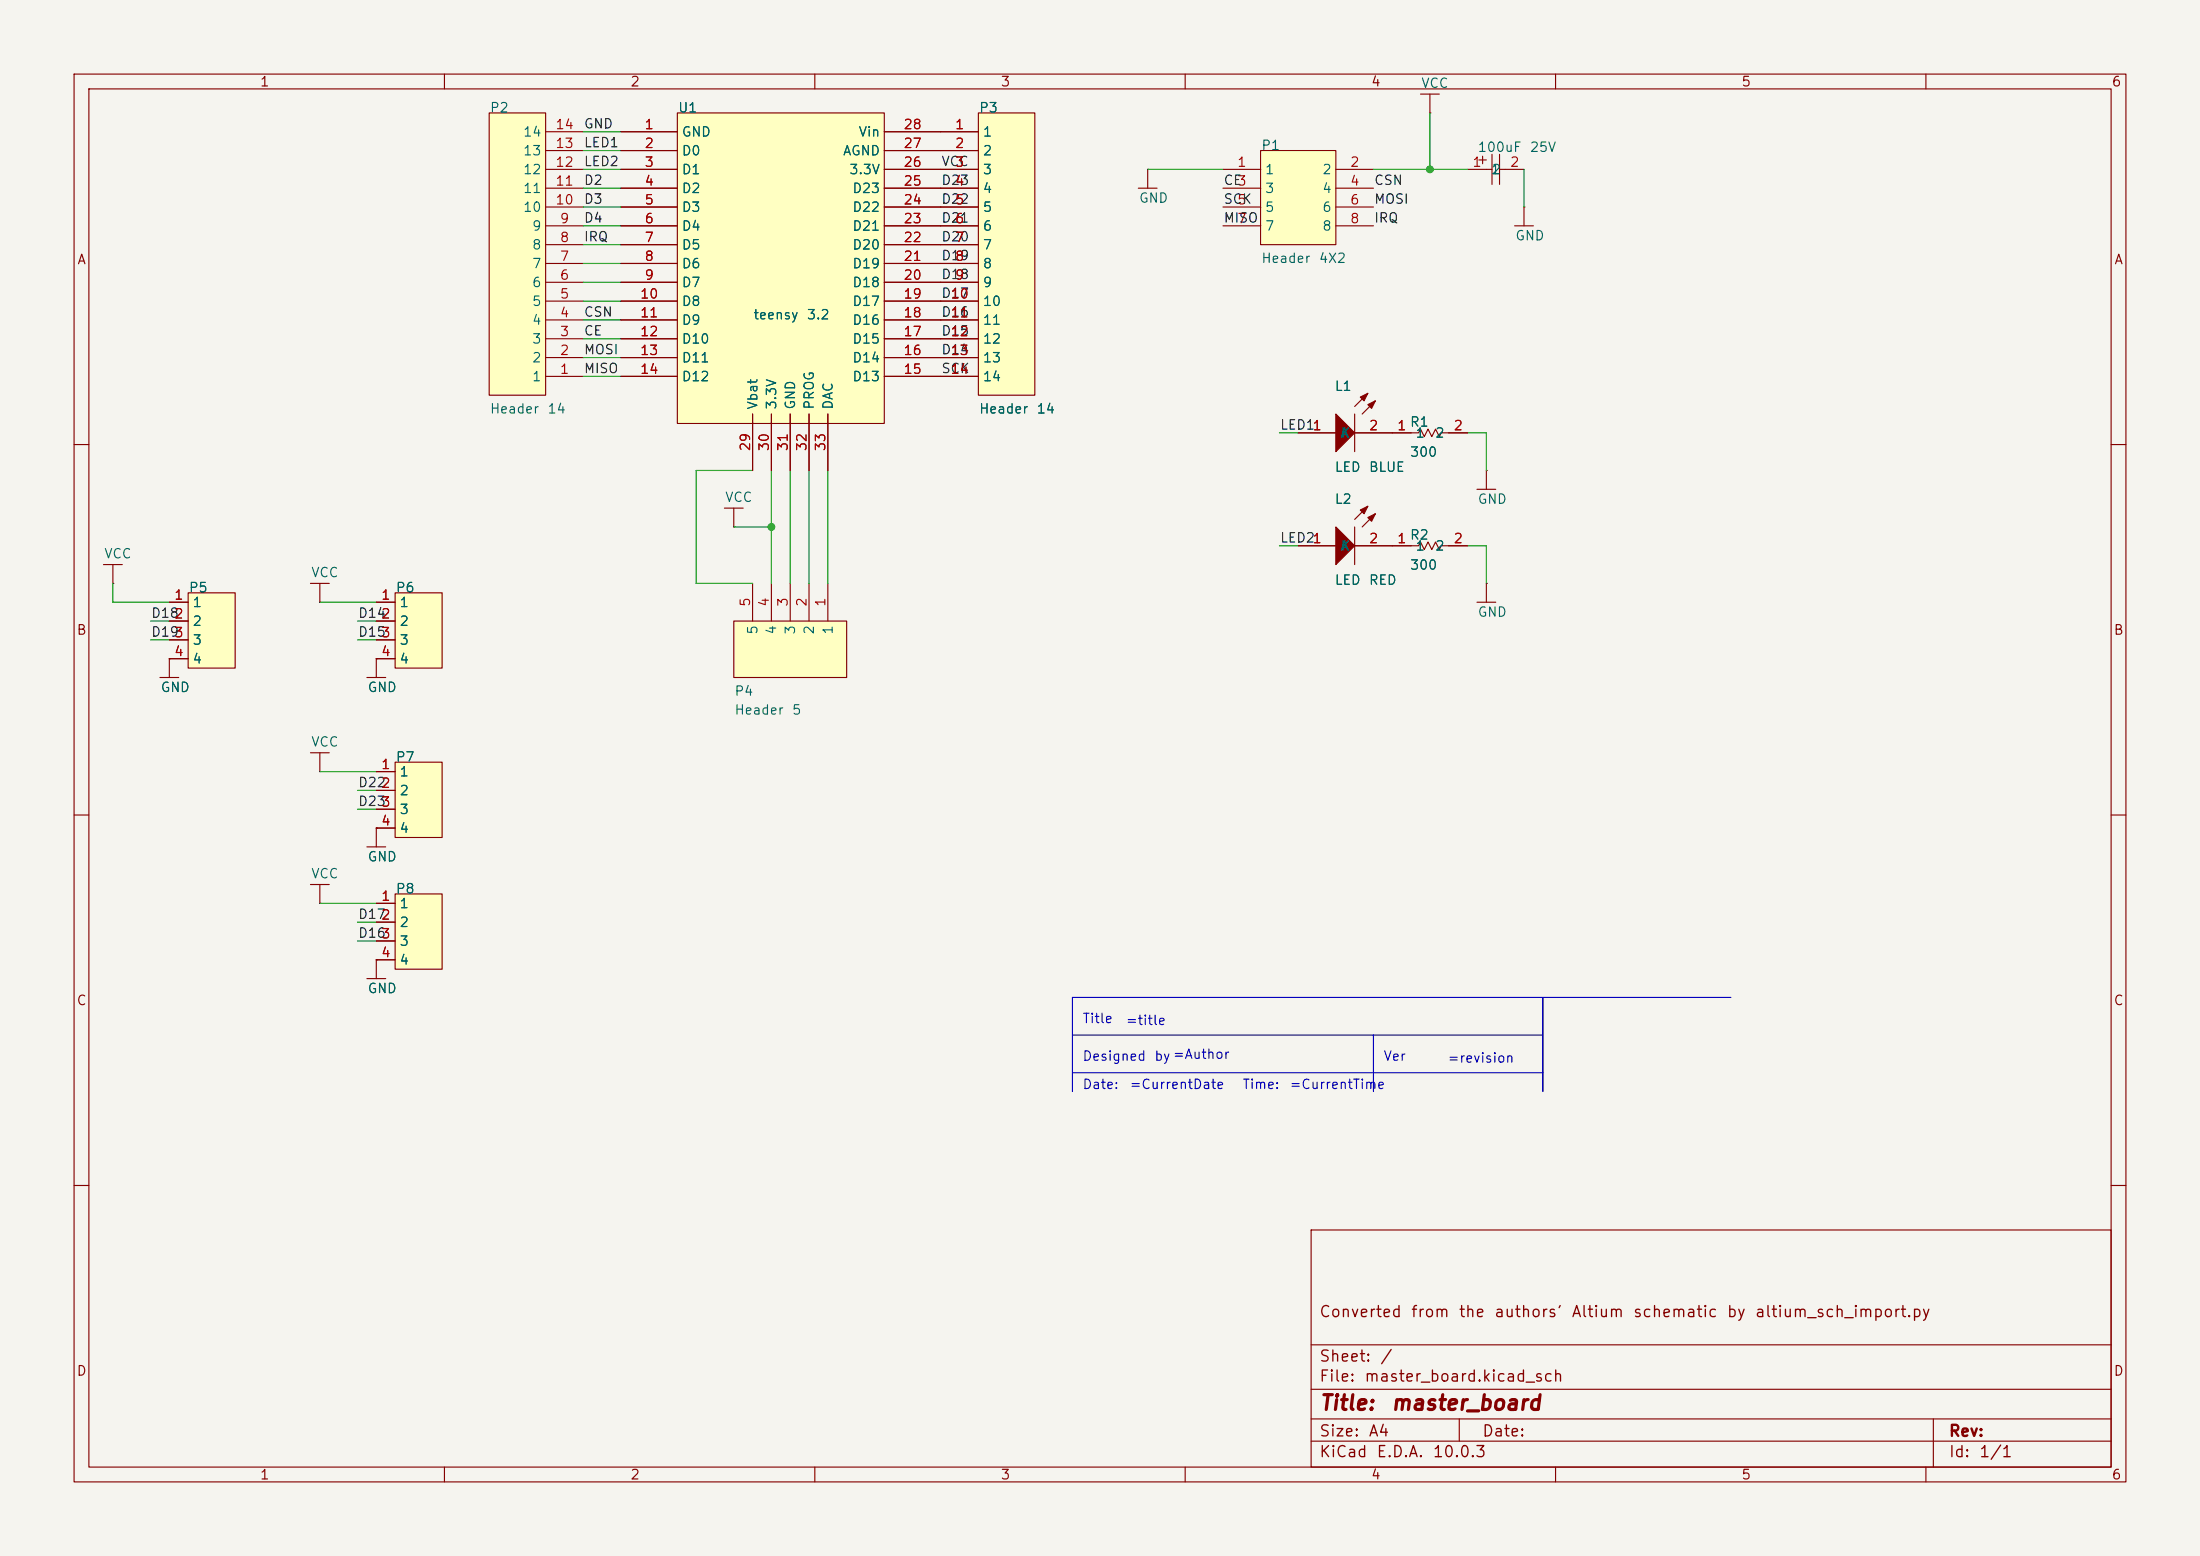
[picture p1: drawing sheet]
<svg xmlns="http://www.w3.org/2000/svg" width="297mm" height="210mm" viewBox="0 0 297 210" stroke-linecap="round" stroke-linejoin="round" font-family="sans-serif">
<path d="M0 0h297v210h-297z" fill="#f5f4ef" stroke="#f5f4ef" stroke-width=".14"/>
<g fill="none" stroke="#840000" stroke-width=".15">
<path d="M10 10h277v190h-277zM12 12h273v186h-273zM60 10v2M110 10v2M160 10v2M210 10v2M260 10v2M10 60h2M285 60h2M10 110h2M285 110h2M10 160h2"/>
<path d="M177 166h108v32h-108zM285 160h2M60 198v2M110 198v2M160 198v2M177 194.5h108M177 191.5h108M177 187.5h108M177 181.5h108M197 191.5v3M210 198v2M260 198v2"/>
<path d="M261 191.5v6.5"/>
</g>
<path d="M66 15.2h7.7v38.1h-7.7z" fill="#ffffc2"/>
<g fill="none" stroke="#840000" stroke-width=".15">
<path d="M66 15.2h7.7v38.1h-7.7zM73.7 17.8h5M73.7 38.1h5M73.7 35.6h5M73.7 33h5M73.7 30.5h5M73.7 27.9h5M73.7 25.4h5M73.7 22.9h5M73.7 20.3h5M198.1 22.9h3.3M199.6 21.6h1.1"/>
<path d="M200.2 21.1v1M201.4 20.8v4.1M202.4 22.9h3.3M202.4 20.8v4.1M204.5 30.5h2.5M205.7 27.9h.1M205.7 27.9v2.6M73.7 50.8h5M73.7 48.3h5M73.7 45.7h5M73.7 43.2h5M73.7 40.6h5"/>
<path d="M14 76.2h2.5M15.2 78.7h.1M15.2 76.2v2.5M97.8 68.6h2.5M99.1 71.1h.1M99.1 68.6v2.5M175.3 73.7h5M182.9 71.1v5.1M182.9 73.7h5.1M184.7 68.3l-1.8 1.8M185.7 69.3l-1.8 1.8M200.7 78.7h.1"/>
<path d="M200.7 78.7v2.6M21.6 91.4h2.5M22.9 88.9h.1M22.9 88.9v2.5M199.4 81.3h2.5"/>
</g>
<g fill="#840000" stroke="#840000" stroke-width=".15">
<path d="M180.3 71.1l2.6 2.6-2.6 2.5z"/>
<path d="M183.6 68.8l1.1-.5-.6 1z"/>
<path d="M184.7 69.9l1-.6-.5 1.1z"/>
</g>
<path d="M25.4 80h6.3v10.2h-6.3z" fill="#ffffc2"/>
<g fill="none" stroke="#840000" stroke-width=".15">
<path d="M175.3 58.4h5M182.9 55.9v5.1M182.9 58.4h5.1M184.7 53.1l-1.8 1.8M185.7 54.1l-1.8 1.8M22.9 81.3h2.5M22.9 83.8h2.5M22.9 86.4h2.5M22.9 88.9h2.5M25.4 80h6.3v10.2h-6.3zM41.9 101.6h2.5M43.2 104.1h.1"/>
<path d="M43.2 101.6v2.5M49.5 114.3h2.6M50.8 111.8h.1M50.8 111.8v2.5"/>
</g>
<g fill="#840000" stroke="#840000" stroke-width=".15">
<path d="M180.3 55.9l2.6 2.5-2.6 2.6z"/>
<path d="M183.6 53.6l1.1-.5-.6 1z"/>
<path d="M184.7 54.6l1-.5-.5 1z"/>
</g>
<path d="M53.3 102.9h6.4v10.1h-6.4z" fill="#ffffc2"/>
<path d="M191.8 12.7h2.5M193 15.2h.1M193 12.7v2.5M49.5 91.4h2.6M50.8 88.9h.1M50.8 88.9v2.5M50.8 104.1h2.5M50.8 106.7h2.5M50.8 109.2h2.5M50.8 111.8h2.5M53.3 102.9h6.4v10.1h-6.4z" fill="none" stroke="#840000" stroke-width=".15"/>
<path d="M53.3 80h6.4v10.2h-6.4z" fill="#ffffc2"/>
<path d="M50.8 81.3h2.5M50.8 83.8h2.5M50.8 86.4h2.5M50.8 88.9h2.5M53.3 80h6.4v10.2h-6.4z" fill="none" stroke="#840000" stroke-width=".15"/>
<path d="M170.2 20.3h10.1v12.7h-10.1z" fill="#ffffc2"/>
<g fill="none" stroke="#840000" stroke-width=".15">
<path d="M165.1 22.9h5.1M165.1 25.4h5.1M165.1 27.9h5.1M165.1 30.5h5.1M170.2 20.3h10.1v12.7h-10.1zM180.3 22.9h5.1M180.3 25.4h5.1M180.3 27.9h5.1M180.3 30.5h5.1M188 58.4h3.5l.3-.5 .5 1 .5-1 .5 1 .5-1 .5 1 .3-.5h3.5M41.9 78.7h2.5M43.2 78.7v2.6"/>
<path d="M188 73.7h3.5l.3-.5 .5 1 .5-1 .5 1 .5-1 .5 1 .3-.5h3.5M43.2 81.3h.1M41.9 119.4h2.5M43.2 119.4v2.5M43.2 121.9h.1"/>
</g>
<path d="M53.3 120.7h6.4v10.1h-6.4z" fill="#ffffc2"/>
<path d="M199.4 66h2.5M200.7 63.5h.1M200.7 63.5v2.5M49.5 132.1h2.6M50.8 129.5h.1M50.8 121.9h2.5M50.8 124.5h2.5M50.8 127h2.5M50.8 129.5h2.5M50.8 129.5v2.6M53.3 120.7h6.4v10.1h-6.4z" fill="none" stroke="#840000" stroke-width=".15"/>
<path d="M132.1 15.2h7.6v38.1h-7.6z" fill="#ffffc2"/>
<g fill="none" stroke="#840000" stroke-width=".15">
<path d="M127 17.8h5.1M132.1 15.2h7.6v38.1h-7.6zM127 20.3h5.1M127 22.9h5.1M127 25.4h5.1M127 27.9h5.1M127 30.5h5.1M127 33h5.1M127 35.6h5.1M127 38.1h5.1M127 40.6h5.1M127 43.2h5.1"/>
<path d="M127 45.7h5.1M127 48.3h5.1M127 50.8h5.1"/>
</g>
<path d="M91.4 15.2h28v42h-28z" fill="#ffffc2"/>
<g fill="none" stroke="#840000" stroke-width=".15">
<path d="M83.8 17.8h7.6M91.4 15.2h28v42h-28zM119.4 17.8h7.6M83.8 20.3h7.6M83.8 22.9h7.6M83.8 25.4h7.6M83.8 27.9h7.6M83.8 30.5h7.6M83.8 33h7.6M83.8 35.6h7.6M83.8 38.1h7.6M119.4 20.3h7.6"/>
<path d="M119.4 22.9h7.6M119.4 25.4h7.6M119.4 27.9h7.6M119.4 30.5h7.6M119.4 33h7.6M119.4 35.6h7.6M119.4 38.1h7.6M83.8 40.6h7.6M83.8 43.2h7.6M83.8 45.7h7.6M83.8 48.3h7.6M83.8 50.8h7.6"/>
<path d="M101.6 55.9v7.6M104.1 55.9v7.6M106.7 55.9v7.6M109.2 55.9v7.6M111.8 55.9v7.6M119.4 40.6h7.6M119.4 43.2h7.6M119.4 45.7h7.6M119.4 48.3h7.6M119.4 50.8h7.6"/>
</g>
<path d="M99.1 83.8h15.2v7.6h-15.2z" fill="#ffffc2"/>
<g fill="none" stroke="#840000" stroke-width=".15">
<path d="M83.8 17.8h7.6M119.4 17.8h12.7M83.8 25.4h7.6M83.8 20.3h7.6M83.8 22.9h7.6M83.8 27.9h7.6M83.8 30.5h7.6M83.8 33h7.6M83.8 35.6h7.6M83.8 38.1h7.6M119.4 25.4h12.7M119.4 20.3h12.7"/>
<path d="M119.4 22.9h12.7M119.4 27.9h12.7M119.4 30.5h12.7M119.4 33h12.7M119.4 35.6h12.7M119.4 38.1h12.7M153.7 25.4h2.5M154.9 22.9h.1M154.9 22.9v2.5M83.8 40.6h7.6M83.8 43.2h7.6M83.8 45.7h7.6"/>
<path d="M83.8 48.3h7.6M83.8 50.8h7.6M101.6 55.9v7.6M104.1 55.9v7.6M106.7 55.9v7.6M109.2 55.9v7.6M111.8 55.9v7.6M119.4 40.6h12.7M119.4 43.2h12.7M119.4 45.7h12.7M119.4 48.3h12.7M119.4 50.8h12.7"/>
<path d="M175.3 58.4h5M182.9 58.4h7.6M195.6 58.4h2.5M101.6 78.7v5.1M104.1 78.7v5.1M106.7 78.7v5.1M109.2 78.7v5.1M111.8 78.7v5.1M175.3 73.7h5M182.9 73.7h7.6M195.6 73.7h2.5M22.9 88.9h.1"/>
<path d="M22.9 81.3h2.5M22.9 83.8h2.5M22.9 86.4h2.5M22.9 88.9h2.5M50.8 88.9h.1M50.8 81.3h2.5M50.8 83.8h2.5M50.8 86.4h2.5M50.8 88.9h2.5M99.1 83.8h15.2v7.6h-15.2zM50.8 111.8h.1M50.8 104.1h2.5"/>
<path d="M50.8 106.7h2.5M50.8 109.2h2.5M50.8 111.8h2.5M50.8 129.5h.1M50.8 121.9h2.5M50.8 124.5h2.5M50.8 127h2.5M50.8 129.5h2.5"/>
</g>
<path d="M144.8 139.7h63.5M185.4 139.7v7.6M233.7 134.6h-25.4v12.7v-12.7h-63.5v12.7M144.8 144.8h63.5" fill="none" stroke="#0000c2" stroke-width=".15"/>
<g fill="none" stroke="#009600" stroke-width=".15">
<path d="M78.7 17.8h5.1M193 15.2v7.7M78.7 25.4h5.1M78.7 22.9h5.1M78.7 20.3h5.1M78.7 30.5h5.1M78.7 33h5.1M78.7 35.6h5.1M78.7 38.1h5.1M78.7 27.9h5.1M154.9 22.9h10.2M185.4 22.9h12.7"/>
<path d="M205.7 22.9v5M78.7 40.6h5.1M78.7 50.8h5.1M78.7 48.3h5.1M78.7 45.7h5.1M78.7 43.2h5.1M172.7 58.4h2.6M198.1 58.4h2.6v5.1M15.2 78.7v2.6h7.7M99.1 71.1h5M101.6 63.5h-7.6v15.2h7.6M104.1 63.5v15.2"/>
<path d="M106.7 63.5v15.2M109.2 63.5v15.2M111.8 63.5v15.2M172.7 73.7h2.6M198.1 73.7h2.6v5M20.3 83.8h2.6M20.3 86.4h2.6M43.2 81.3h7.6M48.3 83.8h2.5M48.3 86.4h2.5M43.2 104.1h7.6M48.3 109.2h2.5"/>
<path d="M48.3 106.7h2.5M43.2 121.9h7.6M48.3 124.5h2.5M48.3 127h2.5"/>
</g>
<g fill="#009600" stroke="#009600" stroke-width=".14">
<circle cx="193" cy="22.9" r=".46"/>
<circle cx="104.1" cy="71.1" r=".46"/>
</g>
<g font-size="2" fill="#840000">
<text x="178" y="190.8">Title:</text>
<text x="187.7" y="190.8">master_board</text>
</g>
<g font-size="1.5" fill="#840000">
<text x="178" y="178.2">Converted</text>
<text x="190.4" y="178.2">from</text>
<text x="196.8" y="178.2">the</text>
<text x="201.6" y="178.2">authors'</text>
<text x="212.1" y="178.2">Altium</text>
<text x="220.4" y="178.2">schematic</text>
<text x="233" y="178.2">by</text>
<text x="236.8" y="178.2">altium_sch_import.py</text>
<text x="178" y="184.2">Sheet:</text>
<text x="186.2" y="184.2">/</text>
<text x="178" y="186.9">File:</text>
<text x="184.1" y="186.9">master_board.kicad_sch</text>
<text x="178" y="197.1">KiCad</text>
<text x="178" y="194.3">Size:</text>
<text x="184.7" y="194.3">A4</text>
<text x="185.7" y="197.1">E.D.A.</text>
<text x="193.3" y="197.1">10.0.3</text>
<text x="200" y="194.3">Date:</text>
<text x="263" y="194.3">Rev:</text>
<text x="263" y="197.1">Id:</text>
<text x="267.1" y="197.1">1/1</text>
</g>
<g font-size="1.3" fill="#840000">
<text x="35" y="12">1</text>
<text x="85" y="12">2</text>
<text x="135" y="12">3</text>
<text x="185" y="12">4</text>
<text x="235" y="12">5</text>
<text x="285" y="12">6</text>
<text x="10.3" y="36">A</text>
<text x="285.3" y="36">A</text>
<text x="10.3" y="86">B</text>
<text x="285.3" y="86">B</text>
<text x="10.3" y="136">C</text>
<text x="285.3" y="136">C</text>
<text x="10.3" y="186">D</text>
<text x="285.3" y="186">D</text>
<text x="35" y="200">1</text>
<text x="85" y="200">2</text>
<text x="135" y="200">3</text>
<text x="185" y="200">4</text>
<text x="235" y="200">5</text>
<text x="285" y="200">6</text>
</g>
<g font-size="1.3" fill="#006464">
<text x="66" y="15.5">P2</text>
<text x="91.4" y="15.5">U1</text>
<text x="132.1" y="15.5">P3</text>
<text x="191.8" y="12.2">VCC</text>
<text x="70.5" y="23.8">12</text>
<text x="70.5" y="21.3">13</text>
<text x="70.5" y="18.8">14</text>
<text x="91.9" y="18.8">GND</text>
<text x="91.9" y="21.3">D0</text>
<text x="91.9" y="23.8">D1</text>
<text x="113.7" y="21.3">AGND</text>
<text x="114.6" y="23.8">3.3V</text>
<text x="115.8" y="18.8">Vin</text>
<text x="132.6" y="18.8">1</text>
<text x="132.6" y="21.3">2</text>
<text x="132.6" y="23.8">3</text>
<text x="170.2" y="20.6">P1</text>
<text x="170.7" y="23.8">1</text>
<text x="178.4" y="23.8">2</text>
<text x="199.4" y="20.8">100uF</text>
<text x="201.2" y="23.8">1</text>
<text x="201.3" y="23.8">2</text>
<text x="206.4" y="20.8">25V</text>
<text x="70.5" y="28.9">10</text>
<text x="70.5" y="26.4">11</text>
<text x="91.9" y="26.4">D2</text>
<text x="91.9" y="28.9">D3</text>
<text x="115" y="28.9">D22</text>
<text x="115" y="26.4">D23</text>
<text x="132.6" y="26.4">4</text>
<text x="132.6" y="28.9">5</text>
<text x="153.7" y="27.7">GND</text>
<text x="170.7" y="26.4">3</text>
<text x="170.7" y="28.9">5</text>
<text x="178.4" y="26.4">4</text>
<text x="178.4" y="28.9">6</text>
<text x="71.7" y="34">8</text>
<text x="71.7" y="31.5">9</text>
<text x="91.9" y="31.5">D4</text>
<text x="91.9" y="34">D5</text>
<text x="115" y="34">D20</text>
<text x="115" y="31.5">D21</text>
<text x="132.6" y="31.5">6</text>
<text x="132.6" y="34">7</text>
<text x="170.2" y="35.8">Header</text>
<text x="170.7" y="31.5">7</text>
<text x="178" y="35.8">4X2</text>
<text x="178.4" y="31.5">8</text>
<text x="204.5" y="32.8">GND</text>
<text x="71.7" y="41.6">5</text>
<text x="71.7" y="39.1">6</text>
<text x="71.7" y="36.5">7</text>
<text x="91.9" y="36.5">D6</text>
<text x="91.9" y="39.1">D7</text>
<text x="91.9" y="41.6">D8</text>
<text x="115" y="41.6">D17</text>
<text x="115" y="39.1">D18</text>
<text x="115" y="36.5">D19</text>
<text x="132.6" y="36.5">8</text>
<text x="132.6" y="39.1">9</text>
<text x="132.6" y="41.6">10</text>
<text x="71.7" y="46.7">3</text>
<text x="71.7" y="44.2">4</text>
<text x="91.9" y="44.2">D9</text>
<text x="91.9" y="46.7">D10</text>
<text x="101.6" y="43.4">teensy</text>
<text x="108.8" y="43.4">3.2</text>
<text x="115" y="46.7">D15</text>
<text x="115" y="44.2">D16</text>
<text x="132.6" y="44.2">11</text>
<text x="132.6" y="46.7">12</text>
<text x="71.7" y="51.8">1</text>
<text x="71.7" y="49.2">2</text>
<text x="91.9" y="49.2">D11</text>
<text x="91.9" y="51.8">D12</text>
<text x="115" y="51.8">D13</text>
<text x="115" y="49.2">D14</text>
<text x="132.6" y="49.2">13</text>
<text x="132.6" y="51.8">14</text>
<text x="180.1" y="53.1">L1</text>
<text x="66" y="56.1">Header</text>
<text x="73.8" y="56.1">14</text>
<text x="102.6" y="55.4" transform="rotate(-90 102.6 55.4)">Vbat</text>
<text x="105.1" y="55.4" transform="rotate(-90 105.1 55.4)">3.3V</text>
<text x="107.7" y="55.4" transform="rotate(-90 107.7 55.4)">GND</text>
<text x="110.2" y="55.4" transform="rotate(-90 110.2 55.4)">PROG</text>
<text x="112.7" y="55.4" transform="rotate(-90 112.7 55.4)">DAC</text>
<text x="132.1" y="56.1">Header</text>
<text x="139.9" y="56.1">14</text>
<text x="180.8" y="59.4">A</text>
<text x="180.9" y="59.4">K</text>
<text x="190.3" y="57.9">R1</text>
<text x="191" y="59.4">1</text>
<text x="193.7" y="59.4">2</text>
<text x="180.1" y="64">LED</text>
<text x="184.7" y="64">BLUE</text>
<text x="190.3" y="62">300</text>
<text x="97.8" y="68.1">VCC</text>
<text x="180.1" y="68.3">L2</text>
<text x="199.4" y="68.3">GND</text>
<text x="14" y="75.7">VCC</text>
<text x="180.8" y="74.6">A</text>
<text x="180.9" y="74.6">K</text>
<text x="190.3" y="73.1">R2</text>
<text x="190.3" y="77.2">300</text>
<text x="191" y="74.6">1</text>
<text x="193.7" y="74.6">2</text>
<text x="25.4" y="80.3">P5</text>
<text x="25.9" y="82.3">1</text>
<text x="41.9" y="78.2">VCC</text>
<text x="53.3" y="80.3">P6</text>
<text x="53.8" y="82.3">1</text>
<text x="180.1" y="79.2">LED</text>
<text x="184.7" y="79.2">RED</text>
<text x="199.4" y="83.6">GND</text>
<text x="25.9" y="84.8">2</text>
<text x="25.9" y="87.3">3</text>
<text x="25.9" y="89.9">4</text>
<text x="53.8" y="84.8">2</text>
<text x="53.8" y="87.3">3</text>
<text x="53.8" y="89.9">4</text>
<text x="102.6" y="85.7" transform="rotate(-90 102.6 85.7)">5</text>
<text x="105.1" y="85.7" transform="rotate(-90 105.1 85.7)">4</text>
<text x="107.7" y="85.7" transform="rotate(-90 107.7 85.7)">3</text>
<text x="110.2" y="85.7" transform="rotate(-90 110.2 85.7)">2</text>
<text x="112.7" y="85.7" transform="rotate(-90 112.7 85.7)">1</text>
<text x="21.6" y="93.7">GND</text>
<text x="49.5" y="93.7">GND</text>
<text x="99.1" y="94.2">P4</text>
<text x="41.9" y="101.1">VCC</text>
<text x="99.1" y="96.8">Header</text>
<text x="106.8" y="96.8">5</text>
<text x="53.3" y="103.1">P7</text>
<text x="53.8" y="105.1">1</text>
<text x="53.8" y="107.7">2</text>
<text x="53.8" y="110.2">3</text>
<text x="53.8" y="112.7">4</text>
<text x="41.9" y="118.9">VCC</text>
<text x="49.5" y="116.6">GND</text>
<text x="53.3" y="120.9">P8</text>
<text x="53.8" y="122.9">1</text>
<text x="53.8" y="125.4">2</text>
<text x="53.8" y="128">3</text>
<text x="53.8" y="130.5">4</text>
<text x="49.5" y="134.4">GND</text>
</g>
<g font-size="1.3" fill="#a90000">
<text x="74.9" y="17.8">14</text>
<text x="86.9" y="17.8">1</text>
<text x="121.9" y="17.8">28</text>
<text x="128.8" y="17.8">1</text>
<text x="74.9" y="22.8">12</text>
<text x="74.9" y="20.3">13</text>
<text x="86.9" y="20.3">2</text>
<text x="86.9" y="22.8">3</text>
<text x="121.9" y="22.8">26</text>
<text x="121.9" y="20.3">27</text>
<text x="128.8" y="20.3">2</text>
<text x="128.8" y="22.8">3</text>
<text x="166.9" y="22.8">1</text>
<text x="182.2" y="22.8">2</text>
<text x="198.7" y="22.8">1</text>
<text x="203.8" y="22.8">2</text>
<text x="74.9" y="27.9">10</text>
<text x="74.9" y="25.4">11</text>
<text x="86.9" y="25.4">4</text>
<text x="86.9" y="27.9">5</text>
<text x="121.9" y="27.9">24</text>
<text x="121.9" y="25.4">25</text>
<text x="128.8" y="25.4">4</text>
<text x="128.8" y="27.9">5</text>
<text x="166.9" y="25.4">3</text>
<text x="166.9" y="27.9">5</text>
<text x="182.2" y="25.4">4</text>
<text x="182.2" y="27.9">6</text>
<text x="75.5" y="35.5">7</text>
<text x="75.5" y="33">8</text>
<text x="75.5" y="30.5">9</text>
<text x="86.9" y="30.5">6</text>
<text x="86.9" y="33">7</text>
<text x="86.9" y="35.5">8</text>
<text x="121.9" y="35.5">21</text>
<text x="121.9" y="33">22</text>
<text x="121.9" y="30.5">23</text>
<text x="128.8" y="30.5">6</text>
<text x="128.8" y="33">7</text>
<text x="128.8" y="35.5">8</text>
<text x="166.9" y="30.5">7</text>
<text x="182.2" y="30.5">8</text>
<text x="75.5" y="40.6">5</text>
<text x="75.5" y="38.1">6</text>
<text x="86.3" y="40.6">10</text>
<text x="86.9" y="38.1">9</text>
<text x="121.9" y="40.6">19</text>
<text x="121.9" y="38.1">20</text>
<text x="128.2" y="40.6">10</text>
<text x="128.8" y="38.1">9</text>
<text x="75.5" y="45.7">3</text>
<text x="75.5" y="43.2">4</text>
<text x="86.3" y="43.2">11</text>
<text x="86.3" y="45.7">12</text>
<text x="121.9" y="45.7">17</text>
<text x="121.9" y="43.2">18</text>
<text x="128.2" y="43.2">11</text>
<text x="128.2" y="45.7">12</text>
<text x="75.5" y="50.8">1</text>
<text x="75.5" y="48.2">2</text>
<text x="86.3" y="48.2">13</text>
<text x="86.3" y="50.8">14</text>
<text x="121.9" y="50.8">15</text>
<text x="121.9" y="48.2">16</text>
<text x="128.2" y="48.2">13</text>
<text x="128.2" y="50.8">14</text>
<text x="177.1" y="58.4">1</text>
<text x="184.7" y="58.4">2</text>
<text x="188.5" y="58.4">1</text>
<text x="196.1" y="58.4">2</text>
<text x="101.6" y="61" transform="rotate(-90 101.6 61)">29</text>
<text x="104.1" y="61" transform="rotate(-90 104.1 61)">30</text>
<text x="106.7" y="61" transform="rotate(-90 106.7 61)">31</text>
<text x="109.2" y="61" transform="rotate(-90 109.2 61)">32</text>
<text x="111.7" y="61" transform="rotate(-90 111.7 61)">33</text>
<text x="177.1" y="73.6">1</text>
<text x="184.7" y="73.6">2</text>
<text x="188.5" y="73.6">1</text>
<text x="196.1" y="73.6">2</text>
<text x="23.4" y="81.3">1</text>
<text x="23.4" y="83.8">2</text>
<text x="51.4" y="81.3">1</text>
<text x="51.4" y="83.8">2</text>
<text x="101.6" y="82" transform="rotate(-90 101.6 82)">5</text>
<text x="104.1" y="82" transform="rotate(-90 104.1 82)">4</text>
<text x="106.7" y="82" transform="rotate(-90 106.7 82)">3</text>
<text x="109.2" y="82" transform="rotate(-90 109.2 82)">2</text>
<text x="111.7" y="82" transform="rotate(-90 111.7 82)">1</text>
<text x="23.4" y="86.3">3</text>
<text x="23.4" y="88.9">4</text>
<text x="51.4" y="86.3">3</text>
<text x="51.4" y="88.9">4</text>
<text x="51.4" y="104.1">1</text>
<text x="51.4" y="106.7">2</text>
<text x="51.4" y="109.2">3</text>
<text x="51.4" y="111.7">4</text>
<text x="51.4" y="121.9">1</text>
<text x="51.4" y="124.4">2</text>
<text x="51.4" y="127">3</text>
<text x="51.4" y="129.5">4</text>
</g>
<g font-size="1.3" fill="#0f0f0f">
<text x="78.7" y="17.7">GND</text>
<text x="78.7" y="20.2">LED1</text>
<text x="78.7" y="22.7">LED2</text>
<text x="127" y="22.7">VCC</text>
<text x="78.7" y="27.8">D3</text>
<text x="78.7" y="25.3">D2</text>
<text x="127" y="27.8">D22</text>
<text x="127" y="25.3">D23</text>
<text x="165.1" y="25.3">CE</text>
<text x="165.1" y="27.8">SCK</text>
<text x="185.4" y="25.3">CSN</text>
<text x="185.4" y="27.8">MOSI</text>
<text x="78.7" y="30.4">D4</text>
<text x="78.7" y="32.9">IRQ</text>
<text x="127" y="32.9">D20</text>
<text x="127" y="35.4">D19</text>
<text x="127" y="30.4">D21</text>
<text x="165.1" y="30.4">MISO</text>
<text x="185.4" y="30.4">IRQ</text>
<text x="127" y="38">D18</text>
<text x="127" y="40.5">D17</text>
<text x="78.7" y="43.1">CSN</text>
<text x="78.7" y="45.6">CE</text>
<text x="127" y="43.1">D16</text>
<text x="127" y="45.6">D15</text>
<text x="78.7" y="50.7">MISO</text>
<text x="78.7" y="48.1">MOSI</text>
<text x="127" y="50.7">SCK</text>
<text x="127" y="48.1">D14</text>
<text x="172.7" y="58.3">LED11</text>
<text x="172.7" y="73.5">LED21</text>
<text x="20.3" y="83.7">D18</text>
<text x="48.3" y="83.7">D14</text>
<text x="20.3" y="86.2">D19</text>
<text x="48.3" y="86.2">D15</text>
<text x="48.3" y="106.6">D22</text>
<text x="48.3" y="109.1">D23</text>
<text x="48.3" y="124.3">D17</text>
<text x="48.3" y="126.9">D16</text>
</g>
<g font-size="1.3" fill="#0000c2">
<text x="146" y="143.5">Designed</text>
<text x="146" y="138.4">Title</text>
<text x="151.9" y="138.7">=title</text>
<text x="155.7" y="143.5">by=Author</text>
<text x="186.7" y="143.5">Ver</text>
<text x="195.3" y="143.7">=revision</text>
<text x="146" y="147.3">Date:</text>
<text x="152.4" y="147.3">=CurrentDate</text>
<text x="167.6" y="147.3">Time:</text>
<text x="174" y="147.3">=CurrentTime</text>
</g>
</svg>
